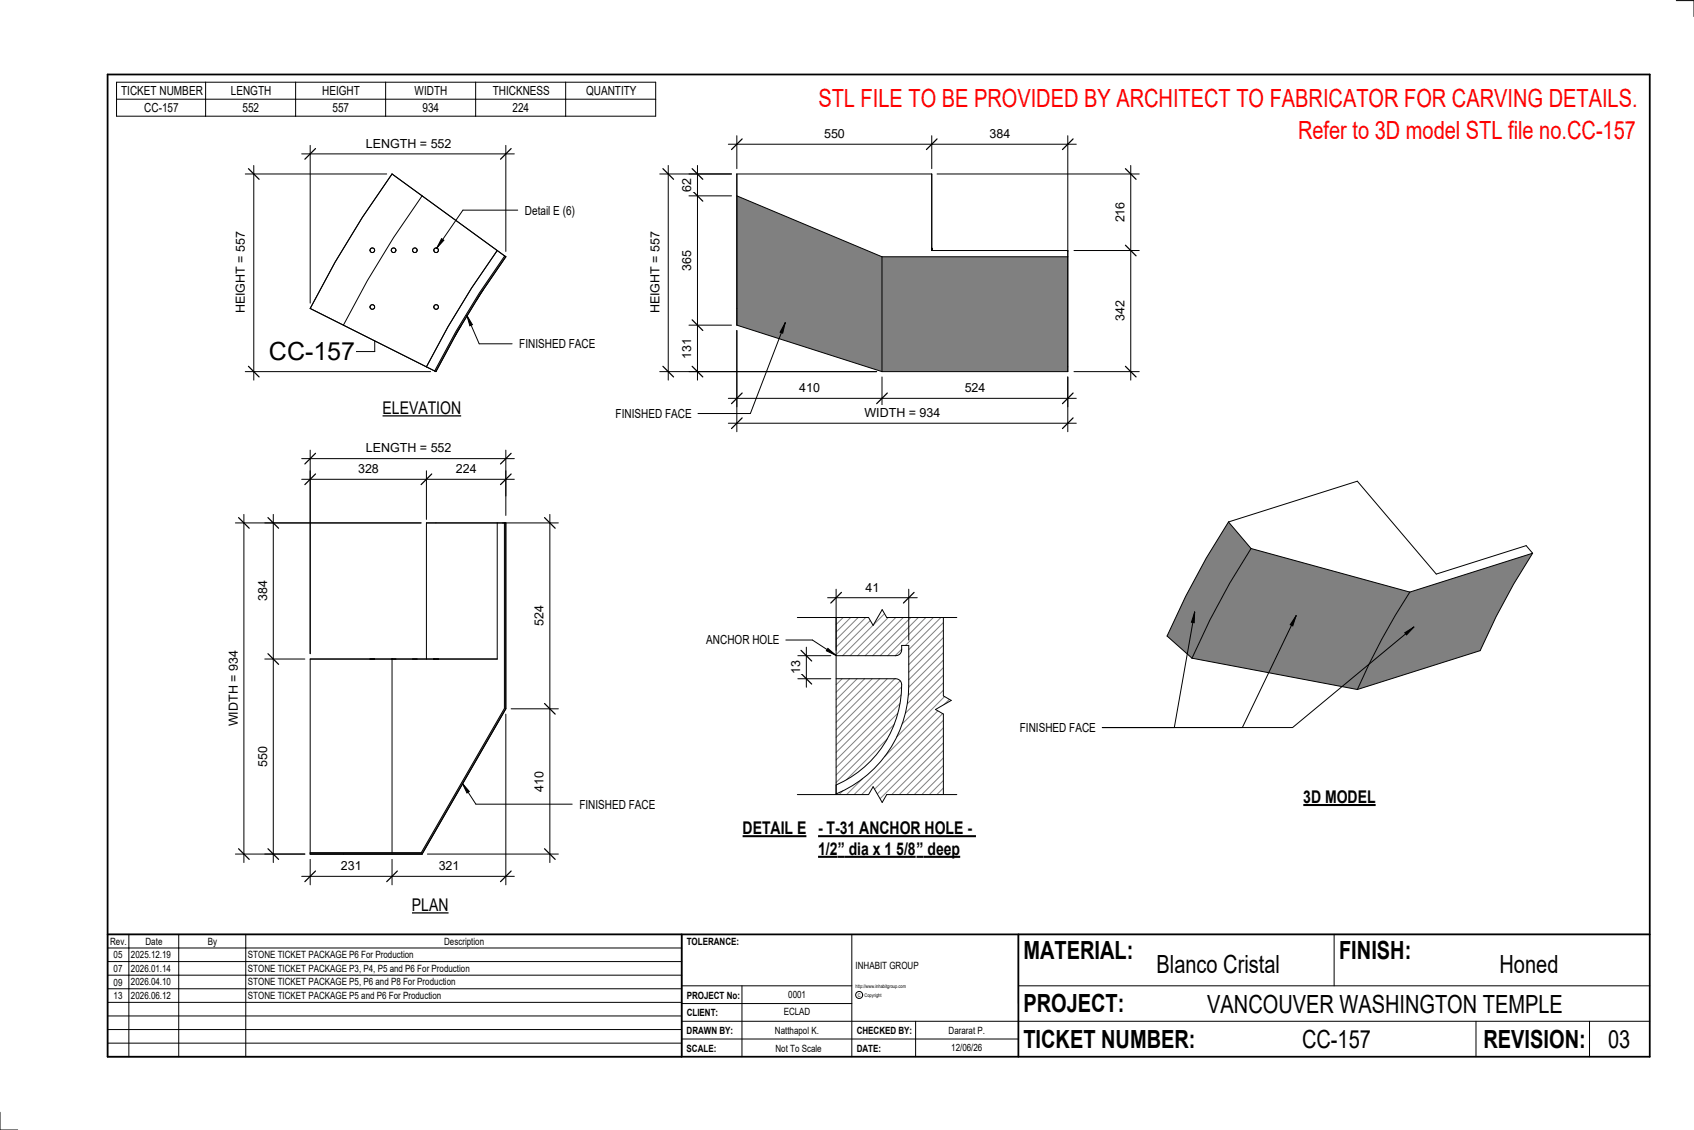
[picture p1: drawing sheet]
<svg xmlns="http://www.w3.org/2000/svg" width="914mm" height="610mm" viewBox="0 0 914 610" stroke-linecap="round" stroke-linejoin="round" font-family="sans-serif">
<g fill="#808080">
<path d="M675 296l86 23a352 352 0 0 0-28 53l-90-17 10-21 11-19z"/>
<path d="M663 282l12 14-11 19-11 19-10 21-13-12 10-21 11-21z"/>
<path d="M761 319l66-21-10 17-9 18-9 18-66 21a352 352 0 0 1 28-53z"/>
</g>
<path d="M663 282l-12 19-11 21-10 21 13 12M663 282l12 14M663 282l70-22 42 50 49-16 3 4M675 296l-11 19-11 19-10 21M675 296l86 23M827 298l-10 17-9 18-9 18-66 21M827 298l-66 21M761 319a352 352 0 0 0-28 53M643 355l90 17" fill="none" stroke="#000" stroke-width=".54"/>
<g fill="#808080">
<path d="M398 106l78 33v61l-78-25z"/>
<path d="M476 139h100v61h-100z"/>
</g>
<g fill="none" stroke="#000" stroke-width=".54">
<path d="M398 94v81M398 94v12M398 94h105M503 94v41M398 106v69M398 106l78 33M476 139v61M476 139h100M503 134v1zM503 135h73M576 135v65M576 139v61"/>
<path d="M576 135v4M398 175l78 25M476 200h100"/>
</g>
<path d="M272 138l1 1-14 19-12 21-12 21 11-21 13-21z" fill="#7c7c7c"/>
<g fill="none" stroke="#000" stroke-width=".54">
<path d="M268 135l-13 20-13 21-12 22M272 138l-13 20-13 21-11 21M273 139l-45-33-16 22-14 23-13 24M273 139l-61-45-16 23-15 24-14 25M273 139l-14 19-12 21-12 21M261 157l-4 5M167 166l18 9M167 166l68 34M185 175l50 25M249 176l-3 5"/>
<circle cx="201" cy="135" r="1.2"/>
<circle cx="212" cy="135" r="1.2"/>
<circle cx="224" cy="135" r="1.2"/>
<circle cx="235" cy="135" r="1.2"/>
<circle cx="201" cy="166" r="1.2"/>
<circle cx="235" cy="166" r="1.2"/>
</g>
<path d="M272 282h1v100l-45 79h-61v-1h60l45-78z" fill="#7c7c7c"/>
<g fill="none" stroke="#000" stroke-width=".54">
<path d="M230 282h38M230 282h43M230 282v74M268 282v74M268 282h5M272 282v100l-45 78h-60M273 282v100M167 356h45v104M167 356v105M167 356h101M200 356h2M211 356h3"/>
<path d="M223 356h2M234 356h34M273 382l-45 79M167 461h45M167 461h61M185 461h43"/>
</g>
<path d="M451 328v26h33l2-2 1-4h4a122 122 0 0 1-2 36 63 63 0 0 1-38 44v5h62v-105zM451 366v57a58 58 0 0 0 35-55l-1-1-1-1z" fill="#fff"/>
<g fill="none" stroke="#808080" stroke-width=".54">
<path d="M452 328l-1 1M456 328l-5 5M460 328l-9 9M464 328l-13 13M468 328l-17 17M472 328l-21 21M476 328l-25 25M481 328l-26 26M485 328l-26 26M489 328l-26 26M493 328l-26 26M497 328l-26 26"/>
<path d="M501 328l-26 26M505 328l-26 26M509 328l-20 20M513 328l-22 22M513 332l-22 23M513 336l-22 23M513 340l-22 23M487 350l-4 4M513 344l-22 23M513 348l-23 23M513 352l-23 23M513 356l-23 24"/>
<path d="M513 360l-24 25M455 366l-4 3M459 366l-8 7M463 366l-12 12M467 366l-16 16M471 366l-20 20M475 366l-24 24M479 366l-28 28M483 366l-32 32M486 380l-35 34M486 367l-35 35M486 375l-35 35"/>
<path d="M487 371l-36 35M513 364l-26 27M513 368l-29 30M513 372l-36 36M513 376l-57 57M479 399l-22 22M483 391l-32 31M485 385l-34 33M513 380l-52 53M513 384l-48 49M513 388l-44 45M513 392l-40 41"/>
<path d="M513 397l-36 36M513 401l-32 32M513 405l-28 28M513 409l-24 24M513 413l-20 20M513 417l-16 16M455 427l-4 3M466 420l-14 13M513 421l-12 12M513 425l-8 8M513 429l-4 4M513 433h.1"/>
</g>
<path d="M372 94h23M376 89v116M372 106h23M372 175h23M372 200h101M451 328h62v105h-62zM451 354h33l2-2 1-4h4a122 122 0 0 1-2 36 63 63 0 0 1-38 44M451 366h33l1 1 1 1a58 58 0 0 1-35 55" fill="none" stroke="#000" stroke-width=".54"/>
<path d="M374 91l5 6M374 103l5 6M374 173l5 5M374 198l5 5" fill="none" stroke="#000" stroke-width=".67"/>
<g fill="#fff">
<path d="M367 182h8v11h-8z"/>
<path d="M367 135h8v11h-8z"/>
<path d="M367 96h8v7h-8z"/>
</g>
<path d="M506 94h109M610 89v116M580 135h35M580 200h35" fill="none" stroke="#000" stroke-width=".54"/>
<path d="M607 91l6 6M607 132l6 6M607 198l6 5" fill="none" stroke="#000" stroke-width=".67"/>
<g fill="#fff">
<path d="M601 162h8v11h-8z"/>
<path d="M601 109h8v11h-8z"/>
</g>
<path d="M356 94h39M361 89v116M356 200h117" fill="none" stroke="#000" stroke-width=".54"/>
<path d="M358 91l6 6M358 198l6 5" fill="none" stroke="#000" stroke-width=".67"/>
<path d="M350 125h7v44h-7z" fill="#fff"/>
<path d="M398 178v41M393 215h188M476 203v16M576 203v16" fill="none" stroke="#000" stroke-width=".54"/>
<path d="M401 212l-6 6M479 212l-6 6M579 212l-5 6" fill="none" stroke="#000" stroke-width=".67"/>
<g fill="#fff">
<path d="M431 205h11v8h-11z"/>
<path d="M521 205h11v8h-11z"/>
</g>
<path d="M398 178v55M576 203v30M393 228h188" fill="none" stroke="#000" stroke-width=".54"/>
<path d="M401 225l-6 6M579 225l-5 6" fill="none" stroke="#000" stroke-width=".67"/>
<path d="M467 219h41v7h-41z" fill="#fff"/>
<path d="M393 78h188M398 73v18M503 73v18M576 73v63" fill="none" stroke="#000" stroke-width=".54"/>
<path d="M401 75l-6 6M506 75l-6 6M579 75l-5 6" fill="none" stroke="#000" stroke-width=".67"/>
<g fill="#fff">
<path d="M445 68h11v8h-11z"/>
<path d="M534 68h11v8h-11z"/>
</g>
<path d="M238 129l2 1-4 4z" fill="#000"/>
<path d="M279 113h-29l-14 21M238 129l2 1-4 4z" fill="none" stroke="#000" stroke-width=".54"/>
<path d="M283 110h27v7h-27z" fill="#fff"/>
<path d="M167 78v86M273 78v58M163 83h115" fill="none" stroke="#000" stroke-width=".54"/>
<path d="M170 80l-5 6M276 80l-6 6" fill="none" stroke="#000" stroke-width=".67"/>
<path d="M197 74h46v7h-46z" fill="#fff"/>
<path d="M132 94h77M137 89v116M132 200h100" fill="none" stroke="#000" stroke-width=".54"/>
<path d="M134 91l6 6M134 198l6 5" fill="none" stroke="#000" stroke-width=".67"/>
<path d="M126 125h8v44h-8z" fill="#fff"/>
<path d="M202 184v6h-10" fill="none" stroke="#000" stroke-width=".54"/>
<path d="M145 182h47v15h-47z" fill="#fff"/>
<path d="M163 259h115M167 254v99M230 254v26M273 254v24" fill="none" stroke="#000" stroke-width=".54"/>
<path d="M170 256l-5 5M233 256l-6 5M276 256l-6 5" fill="none" stroke="#000" stroke-width=".67"/>
<g fill="#fff">
<path d="M193 249h11v8h-11z"/>
<path d="M246 249h11v8h-11z"/>
</g>
<path d="M273 385v92M163 473h115M167 464v13M212 464v13" fill="none" stroke="#000" stroke-width=".54"/>
<path d="M170 470l-5 6M214 470l-5 6M276 470l-6 6" fill="none" stroke="#000" stroke-width=".67"/>
<g fill="#fff">
<path d="M184 463h11v8h-11z"/>
<path d="M237 463h11v8h-11z"/>
</g>
<path d="M163 247h115M167 243v110M273 243v25" fill="none" stroke="#000" stroke-width=".54"/>
<path d="M170 245l-5 5M276 245l-6 5" fill="none" stroke="#000" stroke-width=".67"/>
<path d="M197 238h46v8h-46z" fill="#fff"/>
<path d="M148 278v187M143 282h84M143 356h22M143 461h22" fill="none" stroke="#000" stroke-width=".54"/>
<path d="M145 279l5 6M145 353l5 5M145 458l5 6" fill="none" stroke="#000" stroke-width=".67"/>
<g fill="#fff">
<path d="M138 313h8v11h-8z"/>
<path d="M138 403h8v11h-8z"/>
</g>
<path d="M132 278v187M127 282h100M127 461h38" fill="none" stroke="#000" stroke-width=".54"/>
<path d="M129 279l6 6M129 458l6 6" fill="none" stroke="#000" stroke-width=".67"/>
<path d="M122 351h8v41h-8z" fill="#fff"/>
<path d="M297 278v187M271 282h30M276 382h25M231 461h70" fill="none" stroke="#000" stroke-width=".54"/>
<path d="M294 279l6 6M294 380l6 5M294 458l6 6" fill="none" stroke="#000" stroke-width=".67"/>
<g fill="#fff">
<path d="M287 327h8v11h-8z"/>
<path d="M287 416h8v11h-8z"/>
<path d="M509 328h7v105h-7v-48l-4-2 8-5-4-3z"/>
</g>
<path d="M509 328v47l4 3-8 5 4 2v48M424 345h15l12 9M447 350l4 4-5-3z" fill="none" stroke="#000" stroke-width=".54"/>
<path d="M447 350l4 4-5-3z" fill="#000"/>
<g fill="#fff">
<path d="M381 342h39v7h-39z"/>
<path d="M401 441h34v11h-34z"/>
</g>
<path d="M401 451h34" fill="none" stroke="#000" stroke-width="1.1" stroke-linecap="butt"/>
<path d="M430 327h86v6h-37l-3-4-5 8-2-4h-39z" fill="#fff"/>
<path d="M430 333h39l2 4 5-8 3 4h37" fill="none" stroke="#000" stroke-width=".54"/>
<path d="M430 429h39l2-5 5 9 3-4h37v6h-86z" fill="#fff"/>
<path d="M430 429h39l2-5 5 9 3-4h37" fill="none" stroke="#000" stroke-width=".54"/>
<g fill="#fff">
<path d="M442 441h85v11h-85z"/>
<path d="M442 452h10v11h-10z"/>
<path d="M452 452h4v11h-4z"/>
<path d="M456 452h39v11h-39z"/>
<path d="M495 452h4v11h-4z"/>
<path d="M499 452h20v11h-20z"/>
</g>
<path d="M442 451h85M442 462h52M495 462h23" fill="none" stroke="#000" stroke-width="1.1" stroke-linecap="butt"/>
<path d="M431 354h17M435 349v22M431 366h17" fill="none" stroke="#000" stroke-width=".54"/>
<path d="M432 351l6 6M432 363l6 6" fill="none" stroke="#000" stroke-width=".67"/>
<path d="M426 356h7v8h-7z" fill="#fff"/>
<path d="M451 318v33M491 318v27M447 322h48" fill="none" stroke="#000" stroke-width=".54"/>
<path d="M454 320l-6 5M493 320l-5 5" fill="none" stroke="#000" stroke-width=".67"/>
<path d="M467 313h8v8h-8z" fill="#fff"/>
<g fill="none" stroke="#000" stroke-width=".54">
<path d="M905 0h9v9M460 504v66M720 504v28M891 504h-341v37M368 532h92M401 532v38M550 532h341M368 551h523M368 541h92M494 551v19M797 551v19M858 551v19"/>
<path d="M368 561h182M0 600v10h10"/>
<circle cx="464" cy="537" r="1.9"/>
</g>
<path d="M58 40h833v530h-833zM58 504h833M368 504v66M550 504v66" fill="none" stroke="#000" stroke-width=".96"/>
<g fill="#fff">
<path d="M652 534h192v15h-192z"/>
<path d="M513 562h17v6h-17z"/>
<path d="M425 533h10v6h-10z"/>
<path d="M423 543h15v6h-15z"/>
<path d="M418 553h24v6h-24z"/>
<path d="M624 513h68v15h-68z"/>
<path d="M809 513h33v15h-33z"/>
<path d="M512 553h20v6h-20z"/>
<path d="M703 553h37v15h-37z"/>
<path d="M442 45h443v16h-443z"/>
<path d="M868 553h12v15h-12z"/>
<path d="M61 512h5v6h-5z"/>
<path d="M61 520h5v6h-5z"/>
<path d="M61 527h5v6h-5z"/>
<path d="M61 534h5v6h-5z"/>
<path d="M701 63h184v15h-184z"/>
<path d="M207 215h42v10h-42z"/>
</g>
<path d="M207 224h42" fill="none" stroke="#000" stroke-width=".69" stroke-linecap="butt"/>
<path d="M222 483h20v11h-20z" fill="#fff"/>
<path d="M222 492h20" fill="none" stroke="#000" stroke-width=".69" stroke-linecap="butt"/>
<path d="M704 424h39v12h-39z" fill="#fff"/>
<path d="M704 434h39" fill="none" stroke="#000" stroke-width="1.1" stroke-linecap="butt"/>
<g fill="none" stroke="#000" stroke-width=".54">
<path d="M63 44h291v19h-291zM63 54h291M111 44v19M160 44v19M208 44v19M257 44v19M305 44v19M252 170l3 5-1 1zM252 170l7 15h17M58 504h310v66h-310zM58 519h310M58 511h310"/>
<path d="M70 504v66M96 504v66M133 504v66M58 533h310M58 526h310M58 555h310M58 548h310M58 541h310M58 563h310"/>
</g>
<path d="M252 170l3 5-1 1z" fill="#000"/>
<path d="M280 182h41v7h-41z" fill="#fff"/>
<path d="M424 174l-2 6-1-1zM424 174l-19 49h-28" fill="none" stroke="#000" stroke-width=".54"/>
<path d="M424 174l-2 6-1-1z" fill="#000"/>
<path d="M332 219h41v8h-41z" fill="#fff"/>
<path d="M250 423l3 4-1 1z" fill="#000"/>
<path d="M250 423l3 4-1 1zM250 423l7 11h52" fill="none" stroke="#000" stroke-width=".54"/>
<path d="M313 430h40v8h-40z" fill="#fff"/>
<path d="M645 330v6h-2zM645 330l-11 62M700 332l-2 6-2-1zM700 332l-29 60M763 338l-65 54h-103M758 341l5-3-4 5z" fill="none" stroke="#000" stroke-width=".54"/>
<path d="M645 330v6h-2zM700 332l-2 6-2-1zM758 341l5-3-4 5z" fill="#000"/>
<path d="M550 389h41v7h-41z" fill="#fff"/>
<g font-size="13.5" fill="#f00">
<text x="442" y="58">STL FILE TO BE PROVIDED BY ARCHITECT TO FABRICATOR FOR CARVING DETAILS.</text>
<text x="701" y="75">Refer to 3D model STL file no.CC-157</text>
</g>
<g font-size="13.5">
<text x="145" y="194">CC-157</text>
<text x="552" y="517">MATERIAL:</text>
<text x="723" y="517">FINISH:</text>
<text x="624" y="525">Blanco Cristal</text>
<text x="809" y="525">Honed</text>
<text x="552" y="546">PROJECT:</text>
<text x="652" y="546">VANCOUVER WASHINGTON TEMPLE</text>
<text x="552" y="565">TICKET NUMBER:</text>
<text x="703" y="565">CC-157</text>
<text x="801" y="565">REVISION:</text>
<text x="868" y="565">03</text>
</g>
<g font-size="9.4">
<text x="207" y="223">ELEVATION</text>
<text x="704" y="433">3D MODEL</text>
<text x="401" y="450">DETAIL E</text>
<text x="442" y="450">- T-31 ANCHOR HOLE -</text>
<text x="442" y="461">1/2</text>
<text x="452" y="461">”</text>
<text x="458" y="461">dia x 1 5/8</text>
<text x="495" y="461">”</text>
<text x="501" y="461">deep</text>
<text x="222" y="491">PLAN</text>
</g>
<g font-size="6.7">
<text x="65" y="51">TICKET NUMBER</text>
<text x="125" y="51">LENGTH</text>
<text x="174" y="51">HEIGHT</text>
<text x="224" y="51">WIDTH</text>
<text x="266" y="51">THICKNESS</text>
<text x="316" y="51">QUANTITY</text>
<text x="78" y="60">CC-157</text>
<text x="131" y="60">552</text>
<text x="179" y="60">557</text>
<text x="228" y="60">934</text>
<text x="277" y="60">224</text>
<text x="445" y="74">550</text>
<text x="534" y="74">384</text>
<text x="197" y="80">LENGTH = 552</text>
<text x="373" y="103" transform="rotate(-90 373 103)">62</text>
<text x="283" y="116">Detail E (6)</text>
<text x="607" y="120" transform="rotate(-90 607 120)">216</text>
<text x="373" y="146" transform="rotate(-90 373 146)">365</text>
<text x="132" y="169" transform="rotate(-90 132 169)">HEIGHT = 557</text>
<text x="356" y="169" transform="rotate(-90 356 169)">HEIGHT = 557</text>
<text x="607" y="173" transform="rotate(-90 607 173)">342</text>
<text x="280" y="188">FINISHED FACE</text>
<text x="373" y="193" transform="rotate(-90 373 193)">131</text>
<text x="431" y="212">410</text>
<text x="521" y="212">524</text>
<text x="332" y="225">FINISHED FACE</text>
<text x="467" y="225">WIDTH = 934</text>
<text x="197" y="244">LENGTH = 552</text>
<text x="193" y="255">328</text>
<text x="246" y="255">224</text>
<text x="467" y="319">41</text>
<text x="144" y="324" transform="rotate(-90 144 324)">384</text>
<text x="293" y="338" transform="rotate(-90 293 338)">524</text>
<text x="381" y="348">ANCHOR HOLE</text>
<text x="432" y="364" transform="rotate(-90 432 364)">13</text>
<text x="128" y="392" transform="rotate(-90 128 392)">WIDTH = 934</text>
<text x="550" y="395">FINISHED FACE</text>
<text x="144" y="414" transform="rotate(-90 144 414)">550</text>
<text x="293" y="427" transform="rotate(-90 293 427)">410</text>
<text x="313" y="436">FINISHED FACE</text>
<text x="184" y="469">231</text>
<text x="237" y="469">321</text>
</g>
<g font-size="5.4">
<text x="59" y="510">Rev.</text>
<text x="79" y="510">Date</text>
<text x="112" y="510">By</text>
<text x="240" y="510">Description</text>
<text x="371" y="510">TOLERANCE:</text>
<text x="61" y="517">05</text>
<text x="71" y="517">2025.12.19</text>
<text x="134" y="517">STONE TICKET PACKAGE P6 For Production</text>
<text x="61" y="525">07</text>
<text x="71" y="524">2026.01.14</text>
<text x="134" y="524">STONE TICKET PACKAGE P3, P4, P5 and P6 For Production</text>
<text x="462" y="523">INHABIT GROUP</text>
<text x="61" y="532">09</text>
<text x="71" y="532">2026.04.10</text>
<text x="134" y="532">STONE TICKET PACKAGE P5, P6 and P8 For Production</text>
<text x="61" y="539">13</text>
<text x="71" y="539">2026.06.12</text>
<text x="134" y="539">STONE TICKET PACKAGE P5 and P6 For Production</text>
<text x="371" y="539">PROJECT No:</text>
<text x="425" y="538">0001</text>
<text x="371" y="548">CLIENT:</text>
<text x="423" y="548">ECLAD</text>
<text x="371" y="558">DRAWN BY:</text>
<text x="418" y="558">Natthapol K.</text>
<text x="462" y="558">CHECKED BY:</text>
<text x="512" y="558">Dararat P.</text>
<text x="371" y="567">SCALE:</text>
<text x="419" y="567">Not To Scale</text>
<text x="462" y="567">DATE:</text>
<text x="513" y="567">12/06/26</text>
</g>
<g font-size="2.7">
<text x="462" y="533">http://www.inhabitgroup.com</text>
<text x="463" y="538">C</text>
<text x="467" y="538">Copyright</text>
</g>
</svg>
